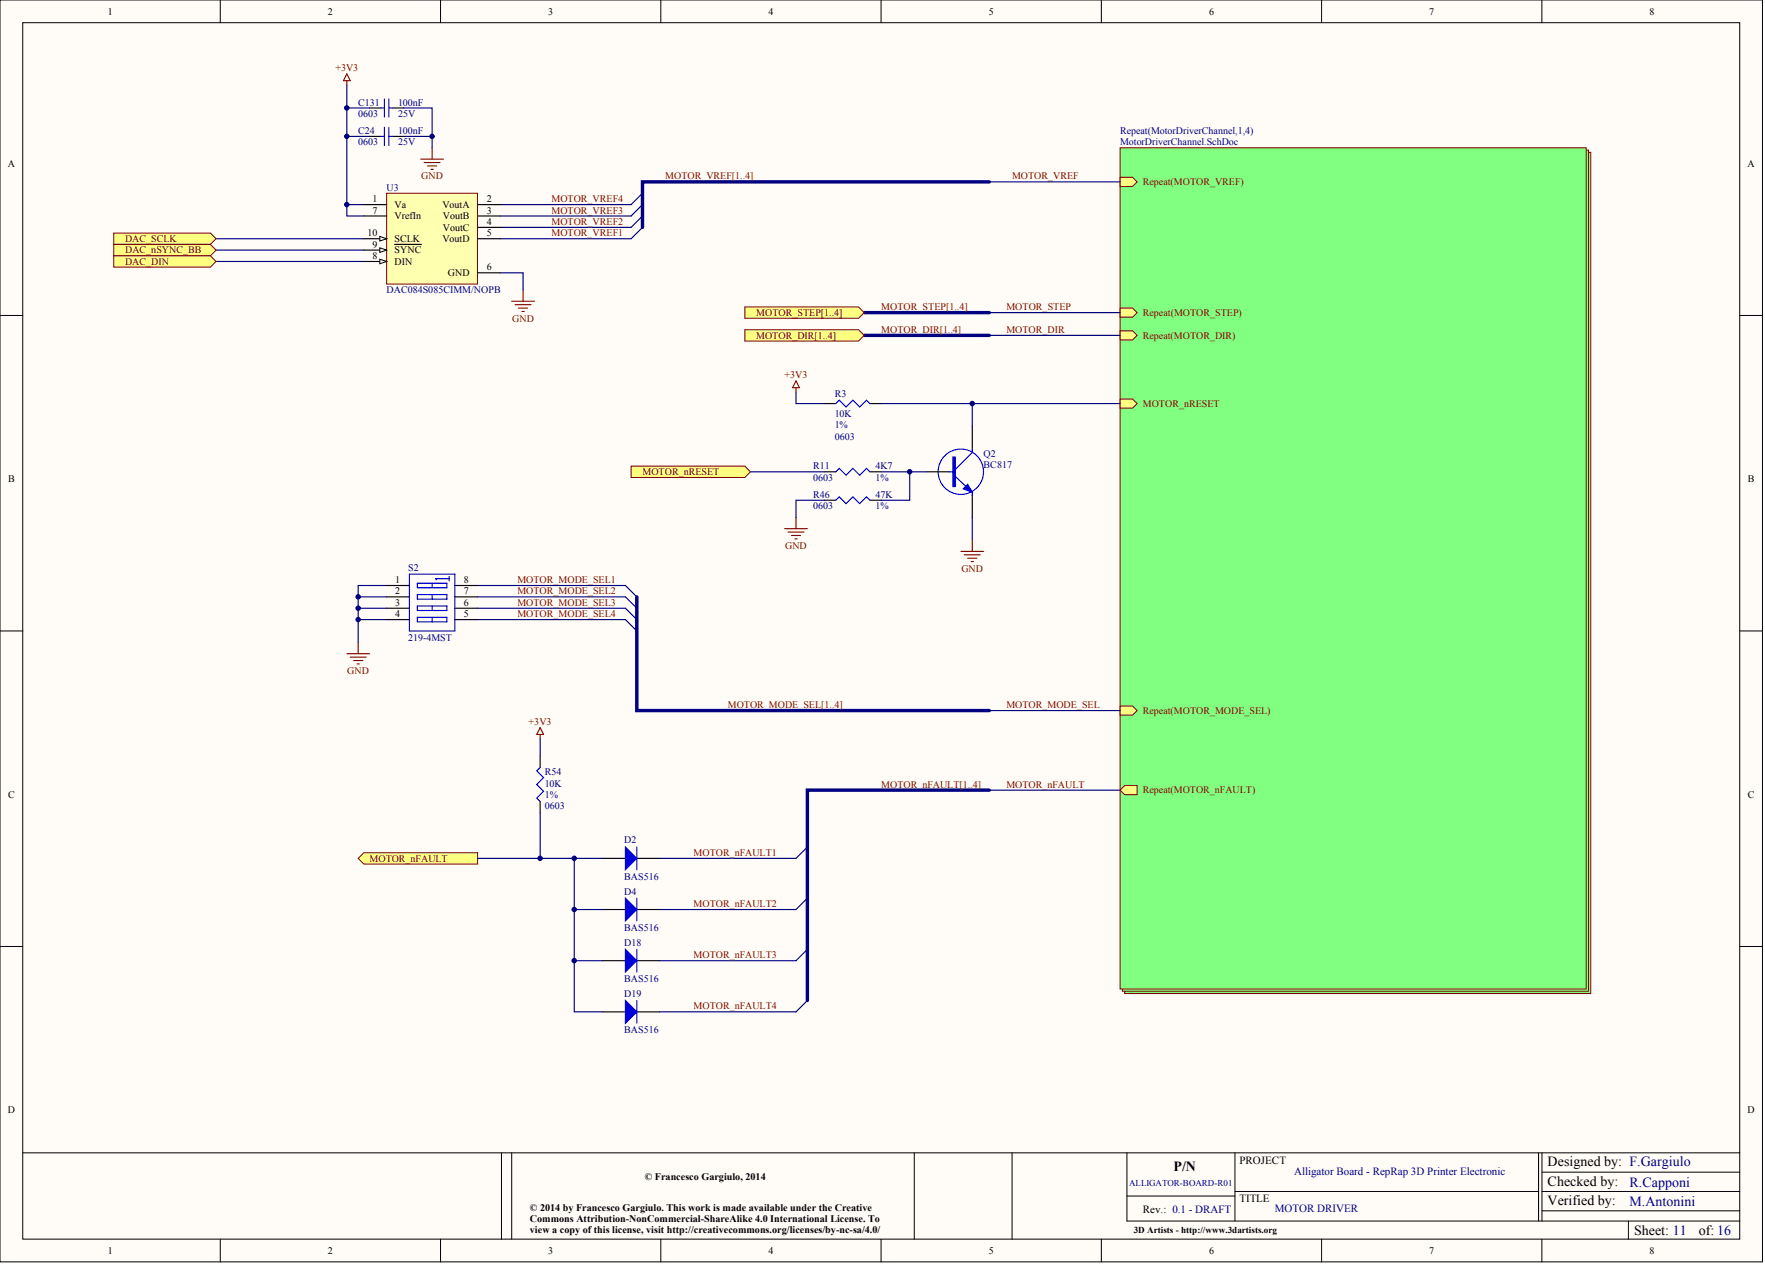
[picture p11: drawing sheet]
<svg xmlns="http://www.w3.org/2000/svg" width="656mm" height="470mm" viewBox="0 0 656 470" stroke-linecap="round" stroke-linejoin="round" font-family="sans-serif">
<g fill="#fffcf8" stroke="#000" stroke-width=".37">
<path d="M0 0h654.9v468.7h-654.9z"/>
<path d="M8.5 8.4h637.9v451.9h-637.9z"/>
</g>
<g fill="none" stroke="#000" stroke-width=".37">
<path d="M81.8 0v8.4M163.7 0v8.4M245.5 0v8.4M327.4 0v8.4M409.2 0v8.4M491.1 0v8.4M572.9 0v8.4M0 117.2h8.5M646.5 117.2h8.4M0 234.4h8.5M646.5 234.4h8.4M0 351.6h8.5"/>
<path d="M646.5 351.6h8.4M8.5 428.2h638M186.3 428.2v32.1M190.1 428.2v32.1M339.7 428.2v32.1M376 428.2v32.1M418.7 428.2v25.4h227.8M458.9 428.2v25.4M571.7 428.2v25.4M572.9 435.4h73.6M572.9 428.2v25.4M418.7 444.3h40.2"/>
<path d="M458.9 442.6h112.8M572.9 442.6h73.6M572.9 449.8h73.6M605.1 453.6v6.7M81.8 460.3v8.5M163.7 460.3v8.5M245.5 460.3v8.5M327.4 460.3v8.5M409.2 460.3v8.5M491.1 460.3v8.5M572.9 460.3v8.5"/>
</g>
<path d="M128.9 27.4l1.2 2.6h-2.5zM128.9 30v1.7M156.3 59.1h8.5M160.6 54.9v4.2M157.6 60.4h5.9M158.9 61.6h3.4M160.1 62.9h.9M190.1 111.9h8.5M191.4 113.2h5.9M192.7 114.4h3.4M193.9 115.7h.9M194.4 107.7v4.2" fill="none" stroke="#800000" stroke-width=".42"/>
<path d="M128.9 50.7h8.4M150 50.7h10.6v4.2M80.3 88.7h54.9M80.3 92.9h54.9M80.3 97.1h54.9" fill="none" stroke="#000080" stroke-width=".42"/>
<g fill="#ffff80" stroke="#800000" stroke-width=".37">
<path d="M42.3 86.6h35.9l2.1 2.1-2.1 2.1h-35.9z" fill-rule="evenodd"/>
<path d="M42.3 90.8h35.9l2.1 2.1-2.1 2.1h-35.9z" fill-rule="evenodd"/>
<path d="M42.3 95h35.9l2.1 2.1-2.1 2.1h-35.9z" fill-rule="evenodd"/>
</g>
<path d="M185.9 76h48.6M185.9 80.2h48.6M185.9 84.5h48.6M185.9 88.7h48.6M185.9 101.3h8.5v6.4" fill="none" stroke="#000080" stroke-width=".42"/>
<g fill="#80ff80" stroke="#800000" stroke-width=".37">
<path d="M417.9 56.6h173.2v312.5h-173.2z"/>
<path d="M417 55.7h173.2v312.5h-173.2z"/>
<path d="M416.2 54.9h173.2v312.5h-173.2z"/>
</g>
<g fill="#ffff80" stroke="#800000" stroke-width=".37">
<path d="M416.2 114.4h4.6l1.7 1.7-1.7 1.7h-4.6z" fill-rule="evenodd"/>
<path d="M416.2 122.9h4.6l1.7 1.7-1.7 1.7h-4.6z" fill-rule="evenodd"/>
<path d="M416.2 293.5l1.7-1.7h4.6v3.4h-4.6z" fill-rule="evenodd"/>
<path d="M416.2 65.9h4.6l1.7 1.7-1.7 1.7h-4.6z" fill-rule="evenodd"/>
<path d="M416.2 148.2h4.6l1.7 1.7-1.7 1.7h-4.6z" fill-rule="evenodd"/>
<path d="M416.2 262.3h4.6l1.7 1.6-1.7 1.7h-4.6z" fill-rule="evenodd"/>
</g>
<path d="M367.6 67.6h-128.9v16.9M321.1 116.1h46.5M321.1 124.6h46.5" fill="none" stroke="#000080" stroke-width="1.3"/>
<path d="M238.7 76l-4.2 4.2M238.7 71.8l-4.2 4.2M367.6 67.6h48.6M238.7 84.5l-4.2 4.2M238.7 80.2l-4.2 4.3M367.6 116.1h48.6M367.6 124.6h48.6" fill="none" stroke="#000080" stroke-width=".42"/>
<g fill="#ffff80" stroke="#800000" stroke-width=".37">
<path d="M276.8 114h42.2l2.1 2.1-2.1 2.1h-42.2z" fill-rule="evenodd"/>
<path d="M276.8 122.5h42.2l2.1 2.1-2.1 2.1h-42.2z" fill-rule="evenodd"/>
<path d="M133.1 318.9l2.1-2.2h42.3v4.3h-42.3z" fill-rule="evenodd"/>
</g>
<path d="M137.3 50.7h4.2M145.8 50.7h4.2" fill="none" stroke="#000" stroke-width=".42"/>
<path d="M141.5 50.7h1.3M142.8 47.3v6.7M144.5 47.3v6.7M144.5 50.7h1.3" fill="none" stroke="#00f" stroke-width=".42"/>
<path d="M367.6 293.5h-67.6v78.1" fill="none" stroke="#000080" stroke-width="1.3"/>
<path d="M367.6 293.5h48.6" fill="none" stroke="#000080" stroke-width=".42"/>
<path d="M143.7 71.8h33.7v33.7h-33.7z" fill="#ffffb0" stroke="#800000" stroke-width=".37"/>
<path d="M135.2 76h8.5M135.2 88.7h8.5" fill="none" stroke="#000" stroke-width=".42"/>
<path d="M141.1 87.8l2.6 .9-2.6 .8z" fill="#fffcf8" stroke="#000" stroke-width=".37"/>
<path d="M135.2 92.9h8.5" fill="none" stroke="#000" stroke-width=".42"/>
<path d="M141.1 92.1l2.6 .8-2.6 .8z" fill="#fffcf8" stroke="#000" stroke-width=".37"/>
<path d="M135.2 97.1h8.5M146.6 90.8h10" fill="none" stroke="#000" stroke-width=".42"/>
<path d="M141.1 96.3l2.6 .8-2.6 .9z" fill="#fffcf8" stroke="#000" stroke-width=".37"/>
<g fill="none" stroke="#000" stroke-width=".42">
<path d="M137.3 40.1h4.2M145.8 40.1h4.2M177.5 76h8.4M135.2 80.2h8.5M177.5 80.2h8.4M177.5 84.5h8.4M177.5 88.7h8.4M177.5 101.3h8.4M361.3 158.4v8.4M306.3 175.3h4.3M323.2 175.3h4.3M344.4 175.3h8.4"/>
<path d="M306.3 185.8h4.3M323.2 185.8h4.3M361.3 183.7v8.5M200.7 280.8v4.3M200.7 297.7v4.3M223.9 318.9h8.5M236.6 318.9h8.5M223.9 337.9h8.5M236.6 337.9h8.5M223.9 356.9h8.5M236.6 356.9h8.5M223.9 375.9h8.5"/>
<path d="M236.6 375.9h8.5"/>
</g>
<g fill="none" stroke="#00f" stroke-width=".42">
<path d="M142.8 36.7v6.8M144.5 36.7v6.8M141.5 40.1h1.3M144.5 40.1h1.3M310.6 175.3l1.2-1.3 2.6 2.5 2.5-2.5 2.5 2.5 2.6-2.5 1.2 1.3M352.8 175.3h2.1M354.9 176.9l6.4 6v1.2M361.3 166.8v1.3l-6.4 6.3M310.6 185.8l1.2-1.3 2.6 2.6 2.5-2.6 2.5 2.6 2.6-2.6 1.2 1.3M200.7 285.1l-1.3 1.2 2.6 2.6-2.6 2.5 2.6 2.5-2.6 2.6 1.3 1.2M236.6 314.6v8.5M236.6 333.6v8.5"/>
<path d="M236.6 352.6v8.5M236.6 371.6v8.5"/>
<circle cx="357" cy="175.2" r="8.4"/>
</g>
<g fill="none" stroke="#000080" stroke-width=".42">
<path d="M128.9 31.7v44.3M128.9 40.1h8.4M150 40.1h10.6v10.6M128.9 76v4.2h6.3M128.9 76h6.3M200.7 274.5v6.3M177.5 318.9h46.4M200.7 302v16.9M213.4 318.9v57h10.5M300 314.6l-4.2 4.3h-50.7M213.4 337.9h10.5M300 333.6l-4.2 4.3h-50.7"/>
<path d="M213.4 356.9h10.5M300 352.6l-4.2 4.3h-50.7M300 371.6l-4.2 4.3h-50.7"/>
</g>
<g fill="#00f" stroke="#00f" stroke-width=".42">
<path d="M232.4 314.6l4.2 4.3-4.2 4.2z"/>
<path d="M232.4 333.6l4.2 4.3-4.2 4.2z"/>
<path d="M232.4 352.6l4.2 4.3-4.2 4.2z"/>
<path d="M232.4 371.6l4.2 4.3-4.2 4.2z"/>
<path d="M357.9 181.6l1.7-1.7 1.7 3z"/>
<path d="M354.1 169.8h.8v10.9h-.8z" fill-rule="evenodd"/>
</g>
<path d="M291.5 196.4h8.5M292.8 197.6h5.9M294.1 198.9h3.4M295.8 192.2v4.2M295.3 200.2h.9M357 204.8h8.5M358.3 206.1h5.9M359.6 207.4h3.4M360.8 208.6h.9M361.3 200.6v4.2M200.7 270.3l1.3 2.5h-2.6zM200.7 272.8v1.7" fill="none" stroke="#800000" stroke-width=".42"/>
<path d="M234.5 173.1h42.3l2.1 2.2-2.1 2.1h-42.3z" fill-rule="evenodd" fill="#ffff80" stroke="#800000" stroke-width=".37"/>
<g fill="none" stroke="#000080" stroke-width=".42">
<path d="M295.8 145.7v4.2h10.5M327.5 149.9h88.7M361.3 149.9v8.5M278.9 175.3h27.4M327.5 175.3h16.9M338 175.3v10.5h-10.5M306.3 185.8h-10.5v6.4M361.3 192.2v8.4M143.7 217.5h-10.6v21.1M177.5 217.5h54.9l4.2 4.2M133.1 221.7h10.6M133.1 225.9h10.6"/>
<path d="M133.1 230.2h10.6M177.5 221.7h54.9l4.2 4.2M177.5 225.9h54.9l4.2 4.3M177.5 230.2h54.9l4.2 4.2M367.6 263.9h48.6"/>
</g>
<path d="M306.3 149.9h4.3M323.2 149.9h4.3M143.7 217.5h8.4M169 217.5h8.5M143.7 221.7h8.4M143.7 225.9h8.4M143.7 230.2h8.4M169 221.7h8.5M169 225.9h8.5M169 230.2h8.5" fill="none" stroke="#000" stroke-width=".42"/>
<path d="M310.6 149.9l1.2-1.2 2.6 2.5 2.5-2.5 2.5 2.5 2.6-2.5 1.2 1.2M152.1 213.3h16.9v21.1h-16.9zM155.1 216.6h11v1.7h-11zM160.6 216.6v1.7M166.9 215h-5.1l.5 .4M166.9 214.1v1.7M155.1 220.9h11v1.7h-11zM155.1 225.1h11v1.7h-11zM155.1 229.3h11v1.7h-11zM160.6 220.9v1.7M160.6 225.1v1.7M160.6 229.3v1.7" fill="none" stroke="#00f" stroke-width=".42"/>
<path d="M295.8 141.5l1.2 2.5h-2.5zM295.8 144v1.7M133.1 238.6v4.2M128.9 242.8h8.4M130.1 244.1h6M131.4 245.4h3.4M132.7 246.6h.8" fill="none" stroke="#800000" stroke-width=".42"/>
<path d="M236.6 221.7v42.2h131" fill="none" stroke="#000080" stroke-width="1.3"/>
<g fill="#000080" stroke="#000080" stroke-width=".37">
<circle cx="128.8" cy="76" r=".82"/>
<circle cx="128.8" cy="50.6" r=".82"/>
<circle cx="128.8" cy="40.1" r=".82"/>
<circle cx="133.1" cy="230.1" r=".82"/>
<circle cx="133.1" cy="225.9" r=".82"/>
<circle cx="133.1" cy="221.7" r=".82"/>
<circle cx="160.5" cy="50.6" r=".82"/>
<circle cx="200.7" cy="318.8" r=".82"/>
<circle cx="213.4" cy="356.8" r=".82"/>
<circle cx="213.4" cy="337.8" r=".82"/>
<circle cx="213.4" cy="318.8" r=".82"/>
<circle cx="338" cy="175.2" r=".82"/>
<circle cx="361.2" cy="149.9" r=".82"/>
</g>
<g font-size="5.2">
<text x="436" y="435">P/N</text>
<text x="575.1" y="433.3">Designed by: F.Gargiulo</text>
<text x="575.1" y="440.5">Checked by:</text>
<text x="575.1" y="447.6">Verified by:</text>
<text x="607.2" y="458.6">Sheet: 11</text>
<text x="631.3" y="458.6">of: 16</text>
</g>
<g font-size="5.2" fill="#000080">
<text x="605.5" y="440.9">R.Capponi</text>
<text x="605.5" y="448.1">M.Antonini</text>
</g>
<g font-size="4.1">
<text x="460.6" y="432.3">PROJECT</text>
<text x="460.6" y="446.7">TITLE</text>
<text x="424.6" y="450.5">Rev.: 0.1 - DRAFT</text>
</g>
<g font-size="4.1" fill="#000080">
<text x="480.8" y="436.5">Alligator Board - RepRap 3D Printer Electronic</text>
<text x="473.7" y="450">MOTOR DRIVER</text>
</g>
<g font-size="3.8">
<text x="239.6" y="438.3">© Francesco Gargiulo, 2014</text>
<text x="196.9" y="449.7">© 2014 by Francesco Gargiulo. This work is made available under the Creative</text>
<text x="196.9" y="454">Commons Attribution-NonCommercial-ShareAlike 4.0 International License. To</text>
<text x="196.9" y="458.2">view a copy of this license, visit http://creativecommons.org/licenses/by-nc-sa/4.0/</text>
</g>
<g font-size="3.7">
<text x="40" y="5.4">1</text>
<text x="121.9" y="5.4">2</text>
<text x="203.7" y="5.4">3</text>
<text x="285.5" y="5.4">4</text>
<text x="367.4" y="5.4">5</text>
<text x="449.2" y="5.4">6</text>
<text x="531.1" y="5.4">7</text>
<text x="612.9" y="5.4">8</text>
<text x="2.9" y="61.9">A</text>
<text x="649.3" y="61.9">A</text>
<text x="138.4" y="75.1">1</text>
<text x="146.6" y="77.2">Va</text>
<text x="164.4" y="77.2">VoutA</text>
<text x="180.8" y="75.1">2</text>
<text x="138.4" y="79.3">7</text>
<text x="146.6" y="81.4">VrefIn</text>
<text x="164.6" y="81.4">VoutB</text>
<text x="180.8" y="79.3">3</text>
<text x="180.8" y="83.5">4</text>
<text x="136.6" y="87.8">10</text>
<text x="146.6" y="89.9">SCLK</text>
<text x="164.4" y="89.9">VoutD</text>
<text x="164.6" y="85.7">VoutC</text>
<text x="180.8" y="87.8">5</text>
<text x="138.4" y="92">9</text>
<text x="146.6" y="94.1">SYNC</text>
<text x="138.4" y="96.2">8</text>
<text x="146.6" y="98.3">DIN</text>
<text x="180.8" y="100.4">6</text>
<text x="166.4" y="102.5">GND</text>
<text x="3" y="179.1">B</text>
<text x="649.5" y="179.1">B</text>
<text x="146.9" y="216.6">1</text>
<text x="146.9" y="220.8">2</text>
<text x="172.4" y="216.6">8</text>
<text x="172.4" y="220.8">7</text>
<text x="146.9" y="225">3</text>
<text x="172.4" y="225">6</text>
<text x="146.9" y="229.2">4</text>
<text x="172.4" y="229.2">5</text>
<text x="3" y="296.3">C</text>
<text x="649.5" y="296.3">C</text>
<text x="2.9" y="413.5">D</text>
<text x="649.3" y="413.5">D</text>
<text x="40" y="465.8">1</text>
<text x="121.9" y="465.8">2</text>
<text x="203.7" y="465.8">3</text>
<text x="285.5" y="465.8">4</text>
<text x="367.4" y="465.8">5</text>
<text x="449.2" y="465.8">6</text>
<text x="531.1" y="465.8">7</text>
<text x="612.9" y="465.8">8</text>
</g>
<g font-size="3.7" fill="#800000">
<text x="124.6" y="26.5">+3V3</text>
<text x="156.5" y="66.7">GND</text>
<text x="247.2" y="66.7">MOTOR_VREF[1..4]</text>
<text x="376" y="66.7">MOTOR_VREF</text>
<text x="424.6" y="68.8">Repeat(MOTOR_VREF)</text>
<text x="204.9" y="75.1">MOTOR_VREF4</text>
<text x="204.9" y="83.5">MOTOR_VREF2</text>
<text x="204.9" y="79.3">MOTOR_VREF3</text>
<text x="46.5" y="89.9">DAC_SCLK</text>
<text x="204.9" y="87.8">MOTOR_VREF1</text>
<text x="46.5" y="94.1">DAC_nSYNC_BB</text>
<text x="46.5" y="98.3">DAC_DIN</text>
<text x="190.3" y="119.4">GND</text>
<text x="281" y="117.3">MOTOR_STEP[1..4]</text>
<text x="327.5" y="115.2">MOTOR_STEP[1..4]</text>
<text x="373.9" y="115.2">MOTOR_STEP</text>
<text x="424.6" y="117.3">Repeat(MOTOR_STEP)</text>
<text x="281" y="125.8">MOTOR_DIR[1..4]</text>
<text x="327.5" y="123.7">MOTOR_DIR[1..4]</text>
<text x="373.9" y="123.7">MOTOR_DIR</text>
<text x="424.6" y="125.8">Repeat(MOTOR_DIR)</text>
<text x="291.5" y="140.6">+3V3</text>
<text x="424.6" y="151.1">MOTOR_nRESET</text>
<text x="238.7" y="176.5">MOTOR_nRESET</text>
<text x="291.7" y="203.9">GND</text>
<text x="357.2" y="212.4">GND</text>
<text x="192.2" y="216.6">MOTOR_MODE_SEL1</text>
<text x="192.2" y="220.8">MOTOR_MODE_SEL2</text>
<text x="192.2" y="225">MOTOR_MODE_SEL3</text>
<text x="192.2" y="229.2">MOTOR_MODE_SEL4</text>
<text x="129" y="250.4">GND</text>
<text x="270.4" y="263">MOTOR_MODE_SEL[1..4]</text>
<text x="373.9" y="263">MOTOR_MODE_SEL</text>
<text x="196.4" y="269.4">+3V3</text>
<text x="424.6" y="265.1">Repeat(MOTOR_MODE_SEL)</text>
<text x="327.5" y="292.6">MOTOR_nFAULT[1..4]</text>
<text x="373.9" y="292.6">MOTOR_nFAULT</text>
<text x="424.6" y="294.7">Repeat(MOTOR_nFAULT)</text>
<text x="257.7" y="317.9">MOTOR_nFAULT1</text>
<text x="137.3" y="320.1">MOTOR_nFAULT</text>
<text x="257.7" y="336.9">MOTOR_nFAULT2</text>
<text x="257.7" y="355.9">MOTOR_nFAULT3</text>
<text x="257.7" y="375">MOTOR_nFAULT4</text>
</g>
<g font-size="3.7" fill="#000080">
<text x="133.1" y="39.2">C131</text>
<text x="147.9" y="39.2">100nF</text>
<text x="133.1" y="43.4">0603</text>
<text x="147.9" y="43.4">25V</text>
<text x="133.1" y="54">0603</text>
<text x="133.1" y="49.8">C24</text>
<text x="147.9" y="49.8">100nF</text>
<text x="147.9" y="54">25V</text>
<text x="416.2" y="49.8">Repeat(MotorDriverChannel,1,4)</text>
<text x="416.2" y="54">MotorDriverChannel.SchDoc</text>
<text x="143.7" y="70.9">U3</text>
<text x="143.7" y="108.9">DAC084S085CIMM/NOPB</text>
<text x="310.1" y="147.3">R3</text>
<text x="310.1" y="154.9">10K</text>
<text x="310.1" y="159.1">1%</text>
<text x="310.1" y="163.4">0603</text>
<text x="365.5" y="169.7">Q2</text>
<text x="365.5" y="173.9">BC817</text>
<text x="302.1" y="178.6">0603</text>
<text x="302.1" y="174.3">R11</text>
<text x="325.3" y="174.3">4K7</text>
<text x="325.3" y="178.6">1%</text>
<text x="302.1" y="184.9">R46</text>
<text x="325.3" y="184.9">47K</text>
<text x="302.1" y="189.1">0603</text>
<text x="325.3" y="189.1">1%</text>
<text x="151.7" y="211.9">S2</text>
<text x="151.7" y="238.1">219-4MST</text>
<text x="202.4" y="288">R54</text>
<text x="202.4" y="292.2">10K</text>
<text x="202.4" y="296.4">1%</text>
<text x="202.4" y="300.6">0603</text>
<text x="232" y="313.3">D2</text>
<text x="232" y="326.8">BAS516</text>
<text x="232" y="332.3">D4</text>
<text x="232" y="345.8">BAS516</text>
<text x="232" y="351.3">D18</text>
<text x="232" y="364.8">BAS516</text>
<text x="232" y="370.3">D19</text>
<text x="232" y="383.8">BAS516</text>
</g>
<text font-size="3.4" x="421.3" y="457.9">3D Artists - http://www.3dartists.org</text>
<text font-size="3.3" fill="#000080" x="419.6" y="440.5">ALLIGATOR-BOARD-R01</text>
</svg>
